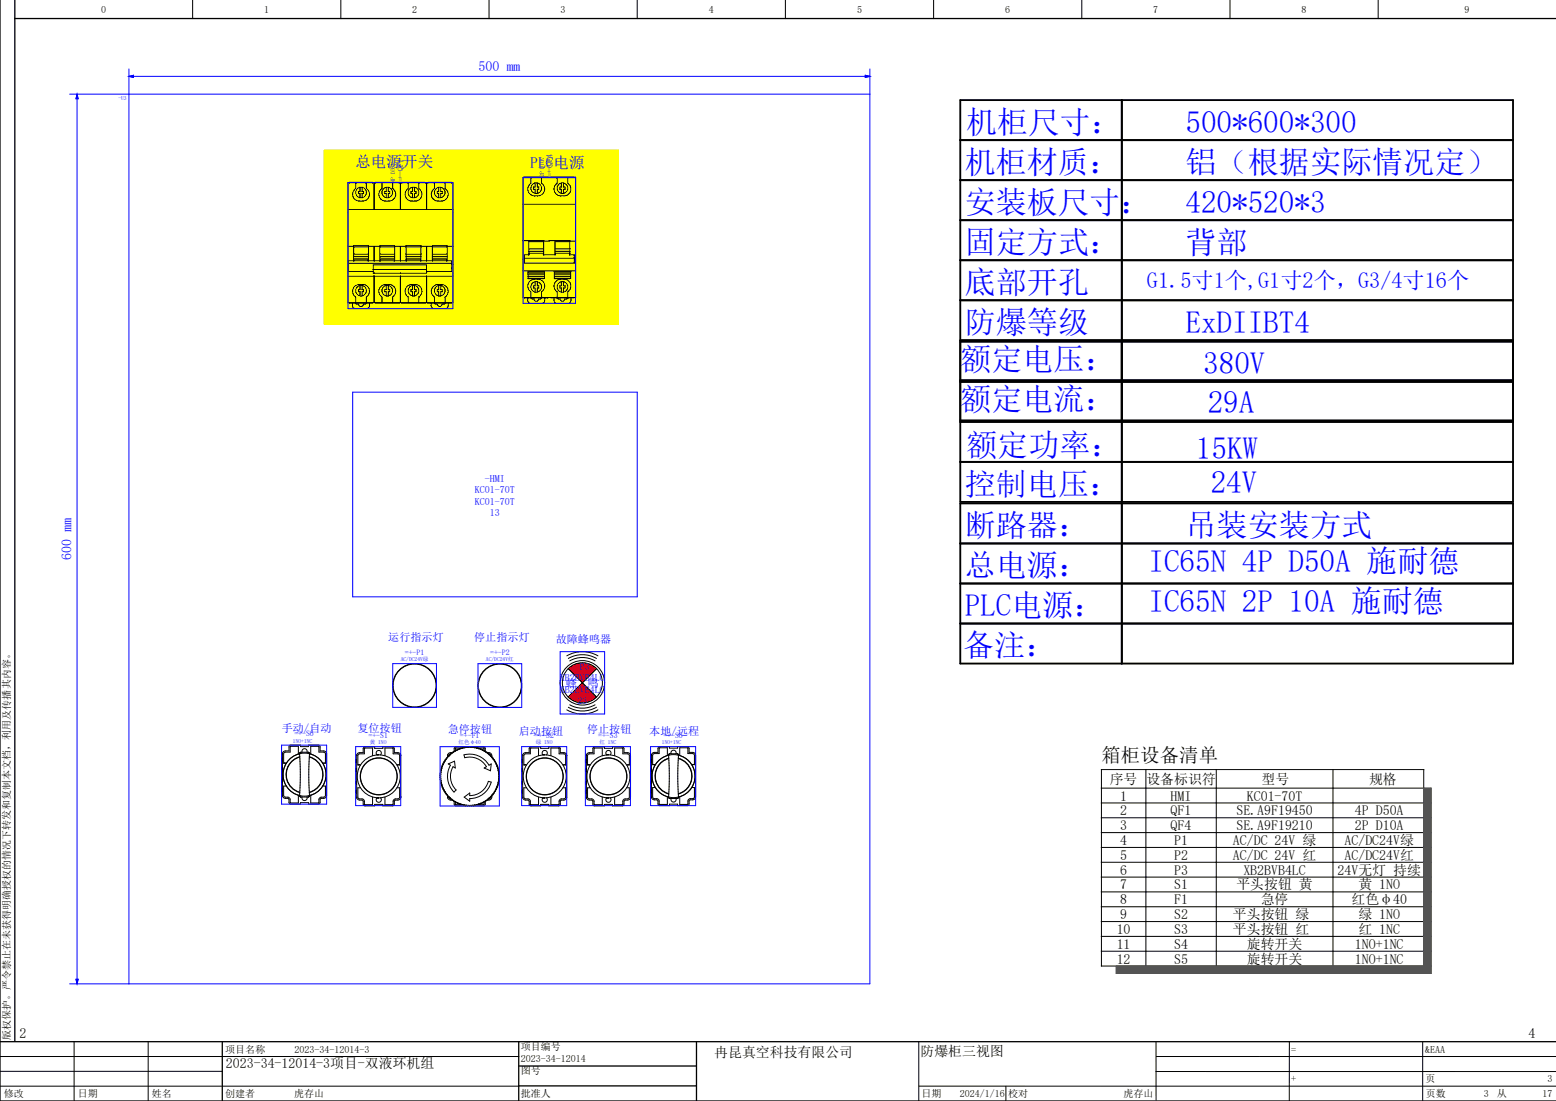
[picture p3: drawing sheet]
<svg xmlns="http://www.w3.org/2000/svg" width="420mm" height="297mm" viewBox="0 0 420 297" stroke-linecap="round" stroke-linejoin="round" font-family="sans-serif">
<g fill="none" stroke="#000" stroke-width=".27">
<path d="M52 0v5M92 0v5M132 0v5M172 0v5M212 0v5M252 0v5M292 0v5M332 0v5M372 0v5M93.9 49.3h28.3v32.3h-28.3zM93.9 56.5h28.3M94.3 49.3h6.3"/>
<path d="M96 49.3v1.6a1.84 1.84 0 0 0-.7 2 1.84 1.84 0 0 0 1.7 1.3 1.97 1.97 0 0 0 2.3-.5 1.97 1.97 0 0 0 .1-2.3l-.5-.5v-1.6M97.2 50.5v1.1h-.4v.6h.4v1.1M97.7 50.5v1.1h.4v.6h-.4v1.1M101 49.3v7.2M101.4 49.3h6.3M103.1 49.3v1.6a1.84 1.84 0 0 0-.8 2 1.84 1.84 0 0 0 1.8 1.3 1.97 1.97 0 0 0 2.2-.5 1.97 1.97 0 0 0 .2-2.3l-.5-.5v-1.6M104.3 50.5v1.1h-.4v.6h.4v1.1M104.8 50.5v1.1h.4v.6h-.4v1.1M108.1 49.3v7.2M108.5 49.3h6.3M110.2 49.3v1.6a1.84 1.84 0 0 0-.8 2 1.84 1.84 0 0 0 1.8 1.3 1.97 1.97 0 0 0 2.2-.5 1.97 1.97 0 0 0 .2-2.3l-.5-.5v-1.6M111.3 50.5v1.1h-.4v.6h.4v1.1"/>
<path d="M111.9 50.5v1.1h.4v.6h-.4v1.1M115.2 49.3v7.2M115.5 49.3h6.4M117.3 49.3v1.6a1.84 1.84 0 0 0-.8 2 1.84 1.84 0 0 0 1.8 1.3 1.97 1.97 0 0 0 2.2-.5 1.97 1.97 0 0 0 .2-2.3l-.6-.5v-1.6M118.4 50.5v1.1h-.4v.6h.4v1.1M119 50.5v1.1h.4v.6h-.4v1.1M141.2 47.9h14.2v32.3h-14.2zM141.2 55.1h14.2M141.6 47.9h6.3M143.3 47.9v1.6a1.84 1.84 0 0 0-.8 2 1.84 1.84 0 0 0 1.8 1.3 1.97 1.97 0 0 0 2.2-.5 1.97 1.97 0 0 0 .2-2.3l-.5-.5v-1.6M144.4 49.4v1.1h-.4v.6h.4v1.1M145 49.4v1.1h.4v.6h-.4v1.1"/>
<path d="M148.7 47.9h6.3M150.4 47.9v1.6a1.84 1.84 0 0 0-.8 2 1.84 1.84 0 0 0 1.8 1.3 1.97 1.97 0 0 0 2.2-.5 1.97 1.97 0 0 0 .2-2.3l-.5-.5v-1.6M151.5 49.4v1.1h-.4v.6h.4v1.1M152.1 49.4v1.1h.4v.6h-.4v1.1M93.9 74.5h28.3M93.9 71.3h.1M93.9 66.4h1.6M93.9 70.4h28v2.9h-6.8M93.9 71h28M93.9 73.3h6.8M95.5 70.4v-4.1h4v4.1M95.5 66.6h4"/>
<path d="M95.5 69.2h4M95.5 68.6h4M95.5 70.4v-.5h3.8v.5M97.2 77v1.1h-.4v.6h.4v1.1M97.7 77v1.1h.4v.6h-.4v1.1M99.5 66.4h3M100.7 71.5h14.4v2.2h-14.4zM100.7 72.7h14.4M101 66.4v4M101 73.7h.1M101 74.5v7.1M102.5 70.4v-4.1h4v4.1"/>
<path d="M102.5 66.6h4M102.5 69.2h4M102.5 68.6h4M102.6 70.4v-.5h3.8v.5M104.3 77v1.1h-.4v.6h.4v1.1M104.8 77v1.1h.4v.6h-.4v1.1M106.5 66.4h3.1M108.1 66.4v4M108.1 73.7h.1M108.1 74.5v7.1M109.6 70.4v-4.1h4v4.1M109.6 66.6h4"/>
<path d="M109.6 69.2h4M109.6 68.6h4M109.7 70.4v-.5h3.8v.5M111.3 77v1.1h-.4v.6h.4v1.1M111.9 77v1.1h.4v.6h-.4v1.1M113.6 66.4h3.1M115.2 66.4v4M115.2 74.5v7.1M116.7 70.4v-4.1h4v4.1M116.7 66.6h4M116.7 69.2h4M116.7 68.6h4"/>
<path d="M116.8 70.4v-.5h3.7v.5M118.4 77v1.1h-.4v.6h.4v1.1M119 77v1.1h.4v.6h-.4v1.1M120.7 66.4h1.5M121.9 71.3h.3M141.2 69.9h.3M141.2 65h1.5v3.8M141.2 64.9h5.5v3.9M141.2 73.1h14.2M141.5 69.6h13.5M142.5 75.1h4.4M142.5 73.3h4.4v1.9h-4.4z"/>
<path d="M142.5 73.9h4.4M142.5 74.6h4.4M142.5 73.4h4.4M142.7 65.2h4M142.7 67.1h4M142.7 67.8h4M142.8 68.3v.5h-1.3v2.2h13.5v-2.2h-1.3v-.5M144.4 76v1.1h-.4v.6h.4v1.1M145 76v1.1h.4v.6h-.4v1.1M146.7 68.3v.5h3.2v-.5M146.7 68.3h-4M146.7 65l7.1-.1v3.9"/>
<path d="M148.3 65h1.5v3.8M149.6 75.1h4.4M149.6 73.3h4.4v1.9h-4.4zM149.6 73.9h4.4M149.6 74.6h4.4M149.6 73.4h4.4M149.8 65.2h4M149.8 67.1h4M149.8 67.8h4M151.5 76v1.1h-.4v.6h.4v1.1M152.1 76v1.1h.4v.6h-.4v1.1M153.8 68.3h-4"/>
<path d="M153.8 65h1.6M155 69.9h.4M94.3 81.6h6.3M95.1 81.8v.6a.8 .8 0 0 0 .8 .8h3a.8 .8 0 0 0 .8-.8v-.6M96 81.8l.2 .2h.6a.64 .64 0 0 0 .6 .7 .64 .64 0 0 0 .7-.7h.6l.2-.2M96 81.6v-1.5a1.84 1.84 0 0 1-.7-2.1 1.84 1.84 0 0 1 1.7-1.3 1.97 1.97 0 0 1 2.3 .7 1.97 1.97 0 0 1 0 2.4l-.4 .3v1.5M101.4 81.6h6.3M103.1 81.6v-1.5a1.84 1.84 0 0 1-.8-2.1 1.84 1.84 0 0 1 1.8-1.3 1.97 1.97 0 0 1 2.3 .7 1.97 1.97 0 0 1 0 2.4l-.4 .3v1.5M108.5 81.6h6.3M110.2 81.6v-1.5a1.84 1.84 0 0 1-.8-2.1 1.84 1.84 0 0 1 1.8-1.3 1.97 1.97 0 0 1 2.3 .7 1.97 1.97 0 0 1-.1 2.4l-.3 .3v1.5M115.5 81.6h6.4M116.4 81.8v.6a.8 .8 0 0 0 .8 .8h3a.8 .8 0 0 0 .8-.8v-.6"/>
<path d="M117.2 81.8l.2 .2h.6a.64 .64 0 0 0 .7 .7 .64 .64 0 0 0 .6-.7h.6l.3-.2M117.3 81.6v-1.5a1.84 1.84 0 0 1-.8-2.1 1.84 1.84 0 0 1 1.8-1.3 1.97 1.97 0 0 1 2.2 .7 1.97 1.97 0 0 1 0 2.4l-.4 .3v1.5M141.6 80.2h6.3M142.4 80.4v.6a.8 .8 0 0 0 .8 .8h3a.8 .8 0 0 0 .8-.8v-.6M143.3 80.4l.2 .2h.6a.64 .64 0 0 0 .6 .7 .64 .64 0 0 0 .7-.7h.6l.2-.2M143.3 80.2v-1.5a1.84 1.84 0 0 1-.8-2.1 1.84 1.84 0 0 1 1.8-1.3 1.97 1.97 0 0 1 2.3 .7 1.97 1.97 0 0 1 0 2.4l-.4 .3v1.5M148.7 80.2h6.3M149.5 80.4v.6a.8 .8 0 0 0 .8 .8h3a.8 .8 0 0 0 .8-.8v-.6M150.3 80.4l.3 .2h.6a.64 .64 0 0 0 .6 .7 .64 .64 0 0 0 .7-.7h.6l.2-.2M150.4 80.2v-1.5a1.84 1.84 0 0 1-.8-2.1 1.84 1.84 0 0 1 1.8-1.3 1.97 1.97 0 0 1 2.3 .7 1.97 1.97 0 0 1-.1 2.4l-.3 .3v1.5M153 176.9a8.4 8.4 0 0 1 8.4 0M153.4 177.6a7.6 7.6 0 0 1 7.6 0"/>
<path d="M153.8 178.3a6.8 6.8 0 0 1 6.8 0M153 191.5a8.4 8.4 0 0 0 8.4 0M153.4 180.4l7.6 7.6M153.4 190.8a7.6 7.6 0 0 0 7.6 0M153.8 190.1a6.8 6.8 0 0 0 6.8 0M161 180.4l-7.6 7.6M76.2 207h-.2v.6h.2M76.2 204.5h-.2v.6h.2M76.2 210.4h-.2v.6h.2M76.2 212.8h-.2v.6h.2M76.2 204.4v.8M76.2 206.9v.8"/>
<path d="M76.2 210.3v.8M76.2 212.7v.8M76.2 203.1v.2M76.2 214.6v.2M76.2 214.8h.1M76.2 203.1h.1M76.5 202.8l.5-.2h1l.1-1.4 .4-.2h2.6v.4h2.2v-.4h2.6l.4 .2 .1 1.4h1a.8 .8 0 0 1 .8 .8v11.2a.8 .8 0 0 1-.8 .8l-1 .1-.1 1.2-.4 .2h-2.6v-.4h-2.2v.4h-2.6l-.4-.2-.1-1.2-.3-.1a1.11 1.11 0 0 1-1.4-.5l-.1-11.5zM76.6 205.9h.7M76.6 205.9h.6M76.9 205.8v.1M77.3 212h-.7v2.6l.2 .4 1.3 .2 .3 1.4h2.1v-2.1M77.7 206.7h.1"/>
<path d="M79.9 204.5l.1 .1M80.5 203.4v-2.1l-2.1 .1-.1 1.5h-1.3l-.4 .2v2.8M80.9 203.3a5.8 5.8 0 0 0-4.5 5.7 5.8 5.8 0 0 0 4.5 5.6M80.9 214.6h.1M80.9 214.6l.1 .3M80.9 203.3l.2 5.7-.2 5.6M80.9 203.3h.1M80.9 203.2v.1M80.9 203.1v.1M80.9 204.1a5 5 0 0 0-3.7 4.9 5 5 0 0 0 3.7 4.8M80.9 204.2a4.9 4.9 0 0 0-3.6 4.8 4.9 4.9 0 0 0 3.6 4.7M80.9 203.1h.1"/>
<path d="M81 203l-.1 .1M81 214.9l.1 .1M81.1 203h-.1M81.1 215h.1M81.2 202.9l-.1 .1M81.2 215h.1M81.2 202.9h2l.3 .2M81.2 202.9h.1M81.6 215a.7 .7 0 0 0 .6 1 .7 .7 0 0 0 .7-1M81.6 202.9a.7 .7 0 0 1 .6-.9 .7 .7 0 0 1 .7 .9M83.2 215h-2M83.3 215h-.1"/>
<path d="M83.5 203.3h.1M83.5 203.1h.1M83.5 204.2a4.9 4.9 0 0 1 3.6 4.8 4.9 4.9 0 0 1-3.6 4.7M83.5 204.1a5 5 0 0 1 3.7 4.9 5 5 0 0 1-3.7 4.8M83.5 203.1v.1M83.5 214.6h.1M83.5 214.7l-.2 .3M83.5 203.2v.1M83.5 214.7h.1M83.5 203.3a5.8 5.8 0 0 1 4.5 5.7 5.8 5.8 0 0 1-4.5 5.6M83.5 203.3l-.2 5.7 .2 5.6M83.5 214.6v.1"/>
<path d="M83.9 203.4v-2.1l2.1 .1 .1 1.5h1.5l.2 .5v2.5h-.7M87.1 212h.7v2.6l-.2 .4-1.3 .2-.3 1.4h-2.1v-2.1M87.2 205.9h.6M96.2 205h-.2v.6h.2M96.2 207.4h-.2v.6h.2M96.2 210.8h-.2v.6h.2M96.2 213.2h-.2v.6h.2M96.3 204.9v.8M96.3 207.3v.8M96.3 210.7v.8M96.3 213.1v.8M96.3 215.2h.1"/>
<path d="M96.3 203.6h.1M96.3 203.6v.1M96.3 215.1v.1M96.5 203.3l.6-.3h.9l.1-1.3 .4-.2h2.6v.4h2.2v-.4h2.7l.4 .2v1.3h1a.8 .8 0 0 1 .8 .8v11.2a.8 .8 0 0 1-.8 .8l-.9 .2-.1 1.2-.4 .2h-2.7v-.4h-2.2v.4h-2.6l-.4-.2-.1-1.2-.3-.2a1.11 1.11 0 0 1-1.4-.5v-11.5zM96.6 206.3h.6M96.9 206.3h.1M97.3 212.5h-.7v2.5l.2 .4 1.4 .3 .2 1.3 2.2 .1v-2.1M100.6 203.9v-2.1h-2.2v1.5l-1.6 .1-.2 .4v2.5h.7M101.7 203.6h.5M101.8 203.6a.65 .65 0 0 1-.3-.8 .65 .65 0 0 1 .8-.4 .7 .7 0 0 1 .6 .5 .7 .7 0 0 1-.2 .7M102.2 215.2l-.5 .1M102.7 215.2a.7 .7 0 0 1 0 1 .7 .7 0 0 1-1 0 .7 .7 0 0 1 .1-1"/>
<path d="M103.9 203.9v-2.1h2.2v1.5l1.5 .1 .3 .4v2.5h-.8M107.1 212.5h.8v2.5l-.3 .4-1.3 .3-.2 1.3-2.2 .1v-2.1M107.3 206.3h.5M118.9 209.4l.1 .6M118.9 209.4l-.1 .3 .2 .3M119 210v.5M119 208.9l-.1 .5M119 208.9l-.2 .2 .1 .3M119 210l-.2 .3 .2 .2M119 210.5l.1 .6M119 208.3v.6M119 210.5l-.1 .3 .2 .3"/>
<path d="M119 208.3l-.2 .3 .2 .3M119.1 211.1l.2 .5M119.1 207.8l-.1 .5M119.1 211.1l-.1 .3 .3 .2M119.1 207.8l-.2 .2 .1 .3M119.3 211.6l.1 .5M119.3 207.3l-.2 .5M119.3 211.6l-.1 .3 .2 .2M119.3 207.3l-.3 .2 .1 .3M119.4 212.1l.2 .5M119.4 206.7l-.1 .6M119.4 212.1v.3l.2 .2"/>
<path d="M119.4 206.7l-.2 .3 .1 .3M119.6 212.6l.3 .5M119.6 206.2l-.2 .5M119.6 212.6v.3l.3 .2M119.6 206.2l-.2 .2v.3M119.9 213.1l.2 .5M119.9 205.7l-.3 .5M119.9 213.1v.3l.2 .2M119.9 205.7l-.3 .2v.3M120.1 213.6l.3 .4M120.1 205.3l-.2 .4M120.1 213.6l.1 .3 .2 .1"/>
<path d="M120.1 205.3l-.2 .1v.3M120.4 214l.4 .5M120.4 204.8l-.3 .5M120.4 214l.1 .3 .3 .2M120.4 204.8l-.2 .2-.1 .3M120.8 214.5l.3 .4M120.8 204.4l-.4 .4M120.8 214.5v.3l.3 .1M120.8 204.4l-.3 .1-.1 .3M120.8 214.8v.2a.88 .88 0 0 0 1.2 .8M120.8 215.2h.1M120.8 203.6h.1"/>
<path d="M120.8 203.6v.1M120.8 215.1v.1M121 206.1l1.7-.8 .2 1.9-.6-.4a5.2 5.2 0 0 0 .8 6.3l-.6 .6a6 6 0 0 1-.9-7.3zM121.1 215.1l.4 .2M121.1 203.8v.2M121.1 204h.1M121.1 214.9h.1M121.1 214.9l.4 .4M121.1 204l-.3 .4M121.1 204l-.3 .1v.3M121.1 214.9v.2M121.2 215.1l.4 .4"/>
<path d="M121.5 215.3l.5 .3M121.5 203.6l-.4 .4M121.5 215.3l.1 .3h.4M121.5 203.6l-.4 .2M121.6 203.3l-.4 .4M122 215.6l.4 .3M122 203.2l-.5 .4M122 203.2l-.4 .1-.1 .3M122 215.6v.2M122 215.8l.4 .1M122 203a.91 .91 0 0 0-1.2 1.1M122 203v.2"/>
<path d="M122.4 215.9l.5 .3M122.4 202.9l-.4 .3M122.4 215.9l.2 .3h.3M122.4 202.9l-.4 .1M122.6 216.2v.7l.2 .4 2.9 .1M122.9 216.2l.5 .3M122.9 202.6l-.5 .3M122.9 216.2l.1 .3h.4M122.9 202.6h-.3l-.2 .3M122.9 216.4l.1 .6 1.5 .1M123.4 216.5l.5 .2M123.4 202.4l-.5 .2"/>
<path d="M123.4 216.5l.1 .2h.4M123.4 202.4h-.4l-.1 .2M123.9 216.7l.5 .2M123.9 202.2l-.5 .2M123.9 216.7l.2 .2h.3M123.9 202.2l-.4-.1-.1 .3M124.4 216.9l.5 .1M124.4 202l-.5 .2M124.4 216.9l.2 .2 .3-.1M124.4 202l-.3-.1-.2 .3M124.5 201.8h-1.5l-.1 .7M124.8 217.1h.1"/>
<path d="M124.8 201.8h.1M124.9 217l.5 .1M124.9 201.8l-.5 .2M124.9 217l.2 .2 .3-.1M124.9 201.8l-.3-.1-.2 .3M125.2 203.6a6 6 0 0 1 6.8 2.8l.6-.3-.2 1.8-1.7-.7 .6-.4a5.2 5.2 0 0 0-5.9-2.4zM125.3 215l1.5-1.1v.7a5.2 5.2 0 0 0 5-3.8l.8 .2a6 6 0 0 1-5.8 4.4v.7zM125.4 217.1l.6 .1M125.4 201.7l-.5 .1M125.4 217.1l.3 .2 .3-.1M125.4 201.7l-.3-.1-.2 .2M125.7 201.5h-2.9l-.2 .4v.7"/>
<path d="M125.7 201.5h.1M125.7 217.3v.1M126 217.2l.5 .1M126 201.6l-.6 .1M126 217.2l.2 .2 .3-.1M126 201.6l-.3-.1-.3 .2M126.5 217.3h.6M126.5 201.6h.6M126.5 201.6h-.5M126.5 217.3l.3 .1 .3-.1M126.5 201.6l.3-.2 .3 .2M126.5 201.6l-.3-.2-.2 .2"/>
<path d="M127.1 201.6h.5M127.1 201.6l.2-.2 .3 .2M127.6 217.2l-.5 .1M127.6 201.6l.6 .1M127.6 217.2l-.3 .2-.2-.1M127.6 201.6l.3-.1 .3 .2M127.9 201.5h2.9l.2 .4v.7M127.9 201.5h.1M127.9 217.3v.1M128.2 217.1l-.6 .1M128.2 201.7l.5 .1M128.2 217.1l-.3 .2-.3-.1"/>
<path d="M128.2 201.7l.3-.1 .2 .2M128.7 217.1h.1M128.7 201.8h.1M128.7 217l-.5 .1M128.7 201.8l.5 .2M128.7 217l-.2 .2-.3-.1M128.7 217l.4 .1M129.1 201.8h-.4M129.1 201.8l.1 .2M129.1 201.8h1.5l.1 .7M129.2 216.9l-.5 .1M129.2 202l.5 .2"/>
<path d="M129.2 202l.3-.1 .2 .3M129.2 216.9l-.1 .2M129.7 216.7l-.5 .2M129.7 202.2l.5 .2M129.7 216.7l-.2 .2h-.3M129.7 202.2l.3-.1 .2 .3M130.2 216.5l-.5 .2M130.2 202.4l.5 .2M130.2 216.5l-.2 .2h-.3M130.2 202.4h.3l.2 .2M130.7 216.4l-.1 .6-1.5 .1M130.7 216.2l-.5 .3"/>
<path d="M130.7 202.6l.5 .3M130.7 216.2l-.2 .3h-.3M130.7 202.6h.3l.2 .3M131 216.2v.7l-.2 .4-2.9 .1M131.2 215.9l-.5 .3M131.2 202.9l.4 .3M131.2 215.9l-.2 .3h-.3M131.2 202.9l.4 .1M131.6 215.8l-.4 .1M131.6 203a.91 .91 0 0 1 1.2 1.1M131.6 203v.2M131.6 215.6l-.4 .3"/>
<path d="M131.6 203.2l.4 .4M131.6 203.2l.3 .1 .1 .3M131.6 215.6v.2M132 203.3l.4 .4M132 215.3l-.4 .3M132 203.6l.4 .4M132 215.3l-.1 .3h-.3M132 203.6l.3 .1 .1 .3M132.4 215.1l-.4 .4M132.4 214.9l-.4 .4M132.4 204l.4 .4M132.4 214.9l-.1 .3-.3 .1"/>
<path d="M132.4 204l.3 .1 .1 .3M132.4 203.9v.1M132.4 214.9v.1M132.8 214.8v.2a.88 .88 0 0 1-1.2 .8M132.8 214.5l-.4 .4M132.8 204.4l.3 .4M132.8 214.5l-.1 .3-.3 .1M132.8 204.4l.3 .1v.3M133.1 214l-.3 .5M133.1 204.8l.3 .5M133.1 214v.3l-.3 .2M133.1 204.8l.3 .2v.3"/>
<path d="M133.4 213.6l-.3 .4M133.4 205.3l.3 .4M133.4 213.6v.3l-.3 .1M133.4 205.3l.3 .1v.3M133.7 213.1l-.3 .5M133.7 205.7l.3 .5M133.7 213.1v.3l-.3 .2M133.7 205.7l.3 .2v.3M134 212.6l-.3 .5M134 206.2l.2 .5M134 212.6v.3l-.3 .2M134 206.2l.2 .2v.3"/>
<path d="M134.2 212.1l-.2 .5M134.2 206.7l.1 .6M134.2 212.1v.3l-.2 .2M134.2 206.7l.2 .3-.1 .3M134.3 211.6l-.1 .5M134.3 207.3l.2 .5M134.3 211.6l.1 .3-.2 .2M134.3 207.3l.3 .2-.1 .3M134.5 211.1l-.2 .5M134.5 207.8l.1 .5M134.5 211.1l.1 .3-.3 .2M134.5 207.8l.2 .2-.1 .3"/>
<path d="M134.6 210.5l-.1 .6M134.6 208.3v.6M134.6 210.5l.1 .3-.2 .3M134.6 208.3l.1 .3-.1 .3M134.6 210v.5M134.6 208.9v.5M134.6 208.9l.2 .2-.2 .3M134.6 210l.1 .3-.1 .2M134.6 209.4l.2 .3-.2 .3M134.6 209.4v.6M141 205h-.2v.6h.2M141 210.8h-.2v.6h.2"/>
<path d="M141 213.2h-.2v.6h.2M141 207.4h-.2v.6h.2M141.1 204.9v.8M141.1 210.7v.8M141.1 213.1v.8M141.1 207.3v.8M141.1 215.2h.1M141.1 203.6h.1M141.1 203.6v.1M141.1 215.1v.1M141.3 203.3l.6-.3h.9l.1-1.3 .4-.2h2.6v.4h2.2v-.4h2.7l.4 .2v1.3h1a.8 .8 0 0 1 .8 .8v11.2a.8 .8 0 0 1-.8 .8l-.9 .2-.1 1.2-.4 .2h-2.7v-.4h-2.2v.4h-2.6l-.4-.2-.1-1.2-.3-.2a1.11 1.11 0 0 1-1.4-.5v-11.5zM141.4 206.3h.6"/>
<path d="M141.7 206.3h.1M142.1 212.5h-.7v2.5l.2 .4 1.4 .3 .2 1.3 2.2 .1v-2.1M145.4 203.9v-2.1h-2.2v1.5l-1.6 .1-.2 .4v2.5h.7M146.5 203.6h.5M146.6 203.6a.65 .65 0 0 1-.2-.8 .65 .65 0 0 1 .7-.4 .7 .7 0 0 1 .6 .5 .7 .7 0 0 1-.2 .7M147 215.2l-.5 .1M147.5 215.2a.7 .7 0 0 1 0 1 .7 .7 0 0 1-1 0 .7 .7 0 0 1 .1-1M148.7 203.9v-2.1h2.2v1.5h1.3l.4 .3 .1 2.7M151.9 212.5h.8v2.5l-.3 .4-1.3 .3-.2 1.3-2.2 .1v-2.1M151.9 206.3h.8M152.1 206.3h.5M158.2 205h-.2v.6h.2"/>
<path d="M158.2 210.8h-.2v.6h.2M158.2 213.2h-.2v.6h.2M158.2 207.4h-.2v.6h.2M158.3 204.9v.8M158.3 210.7v.8M158.3 213.1v.8M158.3 207.3v.8M158.3 215.2h.1M158.3 203.6h.1M158.3 203.6v.1M158.3 215.1v.1M158.5 203.3l.6-.3h.9l.1-1.3 .4-.2h2.6v.4h2.2v-.4h2.7l.4 .2v1.3h1a.8 .8 0 0 1 .8 .8v11.2a.8 .8 0 0 1-.8 .8l-.9 .2-.1 1.2-.4 .2h-2.7v-.4h-2.2v.4h-2.6l-.4-.2-.1-1.2-.3-.2a1.11 1.11 0 0 1-1.4-.5v-11.5z"/>
<path d="M158.6 206.3h.6M158.9 206.3h.1M159.3 212.5h-.7v2.5l.2 .4 1.4 .3 .2 1.3 2.2 .1v-2.1M162.6 203.9v-2.1h-2.2v1.5l-1.6 .1-.2 .4v2.5h.7M163.7 203.6h.5M163.8 203.6a.65 .65 0 0 1-.2-.8 .65 .65 0 0 1 .7-.4 .7 .7 0 0 1 .6 .5 .7 .7 0 0 1-.2 .7M164.2 215.2l-.5 .1M164.7 215.2a.7 .7 0 0 1 0 1 .7 .7 0 0 1-1 0 .7 .7 0 0 1 .1-1M165.9 203.9v-2.1h2.2v1.5h1.3l.4 .3 .1 2.7M169.1 212.5h.8v2.5l-.3 .4-1.3 .3-.2 1.3-2.2 .1v-2.1M169.1 206.3h.8M169.3 206.3h.5"/>
<path d="M175.8 204.9h-.2v.6h.2M175.8 210.8h-.2v.6h.2M175.8 213.2h-.2v.6h.2M175.8 207.4h-.2v.6h.2M175.8 204.8v.8M175.8 207.3v.8M175.8 210.7v.8M175.8 213.1v.8M175.8 203.5v.2M175.8 215v.2M175.8 215.2h.1M175.8 203.5h.1"/>
<path d="M176.2 206.3h.7M176.2 206.3h.6M176.5 206.2v.1M176.9 212.4h-.7v2.6l.2 .4 1.3 .2 .3 1.4h2.1v-2.1M177.3 207.1h.1M179.5 204.9l.1 .1M180.1 203.8v-2.1l-2.1 .1-.1 1.5h-1.3l-.4 .2v2.8M180.5 203.7a5.8 5.8 0 0 0-4.5 5.7 5.8 5.8 0 0 0 4.5 5.6M180.5 215h.1M180.5 215l.1 .3M180.5 203.7l.2 5.7-.2 5.6M180.5 203.7h.1"/>
<path d="M180.5 203.6v.1M180.5 203.5v.1M180.5 204.5a5 5 0 0 0-3.7 4.9 5 5 0 0 0 3.7 4.8M180.5 204.6a4.9 4.9 0 0 0-3.6 4.8 4.9 4.9 0 0 0 3.6 4.7M180.5 203.5h.1M180.6 203.4l-.1 .1M180.6 215.3l.1 .1M180.7 203.4h-.1M180.7 215.4h.1M180.8 203.3l-.1 .1M180.8 215.4h.1M180.8 203.3h2"/>
<path d="M180.8 203.3h.1M181.2 215.4a.7 .7 0 0 0 .6 1 .7 .7 0 0 0 .7-1M181.2 203.3a.7 .7 0 0 1 .6-.9 .7 .7 0 0 1 .7 .9M182.8 203.3h.1M182.9 215.4h-2.1M182.9 203.3l.2 .3M182.9 215.4h.1M183.1 203.7h.1M183.1 204.6a4.9 4.9 0 0 1 3.6 4.8 4.9 4.9 0 0 1-3.6 4.7M183.1 204.5a5 5 0 0 1 3.7 4.9 5 5 0 0 1-3.7 4.8M183.1 215h.1M183.1 215.1l-.2 .3"/>
<path d="M183.1 203.6v.1M183.1 215.1h.1M183.1 203.7a5.8 5.8 0 0 1 4.5 5.7 5.8 5.8 0 0 1-4.5 5.6M183.1 203.7l-.2 5.7 .2 5.6M183.1 215v.1M183.5 203.8v-2.1l2.1 .1 .1 1.5h1.5l.2 .5v2.5h-.7M186.7 212.4h.7v2.6l-.2 .4-1.3 .2-.3 1.4h-2.1v-2.1M186.8 206.3h.6M187.8 203.8v11.2M187.8 203.8a.8 .8 0 0 0-.8-.8h-1l-.1-1.4-.4-.2h-2.6v.4h-2.2v-.4h-2.6l-.4 .2-.1 1.4h-1a.8 .8 0 0 0-.8 .8v11.2a.8 .8 0 0 0 .8 .8l1 .1 .1 1.2 .4 .2h2.6v-.4h2.2v.4h2.6l.4-.2 .1-1.2 .3-.1a1.11 1.11 0 0 0 1.4-.5l.1-.3M297.3 207.6h87v53h-87zM297.3 212.6h87"/>
<path d="M297.3 216.6h87M309.3 207.6v53M328.3 207.6v53M359.8 207.6v53M297.3 220.6h87M297.3 224.6h87M297.3 228.6h87M297.3 232.6h87M297.3 236.6h87M297.3 240.6h87M297.3 244.6h87M297.3 248.6h87"/>
<path d="M297.3 252.6h87M297.3 256.6h87M0 293h140M0 285h140M0 289h60M20 281v16M40 281v16M248 281.1v15.9M248.1 293h171.9M271.5 293v4M312 281.2l.1 15.5M312 289l107.9 .1"/>
<path d="M348 281v15.9M384 281.2v15.6M420 285h-108"/>
<circle cx="97.5" cy="51.9" r="1.44"/>
<circle cx="104.5" cy="51.9" r="1.44"/>
<circle cx="111.6" cy="51.9" r="1.44"/>
<circle cx="118.7" cy="51.9" r="1.44"/>
<circle cx="144.7" cy="50.8" r="1.44"/>
<circle cx="151.8" cy="50.8" r="1.44"/>
<circle cx="97.5" cy="78.4" r="1.44"/>
<circle cx="104.5" cy="78.4" r="1.44"/>
<circle cx="111.6" cy="78.4" r="1.44"/>
<circle cx="118.7" cy="78.4" r="1.44"/>
<circle cx="144.7" cy="77.4" r="1.44"/>
<circle cx="151.8" cy="77.4" r="1.44"/>
<circle cx="111.9" cy="184.9" r="5.9"/>
<circle cx="111.9" cy="184.9" r="5.8"/>
<circle cx="134.9" cy="184.9" r="5.8"/>
<circle cx="134.9" cy="184.9" r="5.9"/>
<circle cx="157.2" cy="184.2" r="6"/>
<circle cx="157.2" cy="184.2" r="5.4"/>
<circle cx="82.2" cy="209" r="5.8"/>
<circle cx="102.2" cy="209.4" r="5"/>
<circle cx="102.2" cy="209.4" r="4.9"/>
<circle cx="102.2" cy="209.4" r="5.8"/>
<circle cx="147" cy="209.4" r="5"/>
<circle cx="147" cy="209.4" r="4.9"/>
<circle cx="147" cy="209.4" r="5.8"/>
<circle cx="164.2" cy="209.4" r="5"/>
<circle cx="164.2" cy="209.4" r="4.9"/>
<circle cx="164.2" cy="209.4" r="5.8"/>
<circle cx="181.8" cy="209.4" r="5.8"/>
</g>
<path d="M4 0v281M0 0v297h420M4 5h416M0 281h420M60 281v16M140 287.6h48M140 281v15.8M140.1 292.9h47.9M188 281v16" fill="none" stroke="#000" stroke-width=".35"/>
<g fill="#545454" stroke="#545454" stroke-width=".27">
<path d="M384.3 212.6h2v4h-2z"/>
<path d="M384.3 216.6h2v4h-2z"/>
<path d="M384.3 220.6h2v4h-2z"/>
<path d="M384.3 224.6h2v4h-2z"/>
<path d="M384.3 228.6h2v4h-2z"/>
<path d="M384.3 232.6h2v4h-2z"/>
<path d="M384.3 236.6h2v4h-2z"/>
<path d="M384.3 240.6h2v4h-2z"/>
<path d="M384.3 244.6h2v4h-2z"/>
<path d="M384.3 248.6h2v4h-2z"/>
<path d="M384.3 252.6h2v4h-2z"/>
<path d="M384.3 256.6h2v4h-2z"/>
<path d="M301.3 260.6h85v2h-85z"/>
</g>
<path d="M384.3 216.6h2M384.3 220.6h2M384.3 224.6h2M384.3 228.6h2M384.3 232.6h2M384.3 236.6h2M384.3 240.6h2M384.3 244.6h2M384.3 248.6h2M384.3 252.6h2M384.3 256.6h2M384.3 260.6v-48h2v50h-85v-2h85" fill="none" stroke="#545454" stroke-width=".27"/>
<path d="M87.6 40.6h79.2v46.8h-79.2z" fill="#ff0" stroke="#ff0" stroke-width=".27"/>
<path d="M87.6 40.6h79.2v46.8h-79.2z" fill="none" stroke="#ff0" stroke-width=".5"/>
<g fill="none" stroke="#000" stroke-width=".5">
<path d="M259.2 37.8h149.2M259.2 27h149.2v108.4h-149.2zM302.8 27v108.4M259.2 48.6h149.2M259.2 59.4h149.2M259.2 70.2h149.2M259.2 81h149.2M259.2 91.8h149.2M259.2 92.2h149.2M259.2 113.8h149.2M259.2 103h149.2M259.2 113.4h149.2"/>
<path d="M259.2 102.6h149.2M259.2 135.8h149.2v43.2h-149.2zM259.2 124.6h149.2M302.8 135.8v43.2M259.2 146.6h149.2M259.2 157.4h149.2M259.2 168.2h149.2"/>
</g>
<g fill="#00f" stroke="#00f" stroke-width=".27">
<path d="M34.8 20.6l1.2-.3v.6z"/>
<path d="M233.6 20.3l1.2 .3-1.2 .3z"/>
<path d="M20.8 25.4l.3 1.2h-.6z"/>
<path d="M20.5 264.2h.6l-.3 1.2z"/>
</g>
<g fill="none" stroke="#00f" stroke-width=".27">
<path d="M34.8 18.6v246.8M234.8 18.6v246.8h-216M18.8 25.4h216M20.8 25.4l.3 1.2h-.6zM20.8 26.4v238M34.8 20.6l1.2-.3v.6zM35.8 20.6h198M233.6 20.3l1.2 .3-1.2 .3zM93.9 49.2h28.3v34.1h-28.3zM141.2 47.8h14.2v34h-14.2zM95.2 105.8h76.8v55.2h-76.8zM106 179h11.8v11.8h-11.8z"/>
<path d="M129 179h11.8v11.8h-11.8zM151.2 175.8h12v16.8h-12zM76 201h12.2v15.9h-12.2zM96 201.4h12.2v15.9h-12.2zM118.8 201.4h16v16h-16zM140.8 201.4h12.2v15.9h-12.2zM158 201.4h12.2v15.9h-12.2zM175.6 201.4h12.2v15.9h-12.2zM20.5 264.2h.6l-.3 1.2z"/>
</g>
<g fill="#f00" stroke="#f00" stroke-width=".27">
<path d="M153.4 180.4a5.4 5.4 0 0 1 7.6 0l-3.8 3.8z"/>
<path d="M153.4 188l3.8-3.8 3.8 3.8a5.4 5.4 0 0 1-7.6 0z"/>
</g>
<g font-size="8.4" fill="#00f">
<text x="260.8" y="35.8">机柜尺寸：</text>
<text x="320" y="35.8">500*600*300</text>
<text x="260.4" y="46.6">机柜材质：</text>
<text x="320" y="46.6">铝（根据实际情况定）</text>
<text x="260.4" y="57.4">安装板尺寸：</text>
<text x="320" y="57.4">420*520*3</text>
<text x="260.4" y="68.2">固定方式：</text>
<text x="320" y="68.2">背部</text>
<text x="260.4" y="79">底部开孔</text>
<text x="260.4" y="89.8">防爆等级</text>
<text x="320" y="89.8">ExDIIBT4</text>
<text x="259.2" y="99.8">额定电压：</text>
<text x="324.8" y="101">380V</text>
<text x="259.2" y="110.6">额定电流：</text>
<text x="326" y="111.4">29A</text>
<text x="260.8" y="123">额定功率：</text>
<text x="322.8" y="123.8">15KW</text>
<text x="260.4" y="133.4">控制电压：</text>
<text x="326.8" y="133">24V</text>
<text x="260.4" y="144.6">断路器：</text>
<text x="320" y="144.6">吊装安装方式</text>
<text x="260.4" y="155.4">总电源：</text>
<text x="310" y="154.2">IC65N 4P D50A 施耐德</text>
<text x="260.4" y="166.2">PLC电源：</text>
<text x="310" y="165">IC65N 2P 10A 施耐德</text>
<text x="260" y="177">备注：</text>
</g>
<text font-size="6" fill="#00f" x="309.6" y="77.8">G1.5寸1个,G1寸2个，G3/4寸16个</text>
<text font-size="5.3" x="297.3" y="205.6">箱柜设备清单</text>
<g font-size="4.2" fill="#00f">
<text x="95.9" y="45.1">总电源开关</text>
<text x="143.1" y="45.3">PLC电源</text>
</g>
<g font-size="3.7" fill="#00f">
<text x="129.2" y="19.1">500 mm</text>
<text x="19.3" y="151" transform="rotate(-90 19.3 151)">600 mm</text>
</g>
<g font-size="3.7">
<text x="299.5" y="211.4">序号</text>
<text x="302.4" y="215.9">1</text>
<text x="309.4" y="211.4">设备标识符</text>
<text x="316" y="215.9">HMI</text>
<text x="336.5" y="215.9">KC01-70T</text>
<text x="340.6" y="211.4">型号</text>
<text x="369.5" y="211.4">规格</text>
<text x="302.4" y="219.9">2</text>
<text x="316" y="219.9">QF1</text>
<text x="333.7" y="219.9">SE.A9F19450</text>
<text x="365.7" y="219.9">4P D50A</text>
<text x="302.4" y="223.9">3</text>
<text x="302.4" y="227.9">4</text>
<text x="316" y="223.9">QF4</text>
<text x="316.9" y="227.9">P1</text>
<text x="332.8" y="227.9">AC/DC 24V 绿</text>
<text x="333.7" y="223.9">SE.A9F19210</text>
<text x="362.9" y="227.9">AC/DC24V绿</text>
<text x="365.7" y="223.9">2P D10A</text>
<text x="302.4" y="231.9">5</text>
<text x="316.9" y="231.9">P2</text>
<text x="332.8" y="231.9">AC/DC 24V 红</text>
<text x="362.9" y="231.9">AC/DC24V红</text>
<text x="302.4" y="235.9">6</text>
<text x="302.4" y="239.9">7</text>
<text x="316.9" y="235.9">P3</text>
<text x="316.9" y="239.9">S1</text>
<text x="333.7" y="239.9">平头按钮 黄</text>
<text x="335.6" y="235.9">XB2BVB4LC</text>
<text x="361.1" y="235.9">24V无灯 持续</text>
<text x="366.7" y="239.9">黄 1NO</text>
<text x="302.4" y="243.9">8</text>
<text x="316.9" y="243.9">F1</text>
<text x="340.3" y="243.9">急停</text>
<text x="364.8" y="243.9">红色φ40</text>
<text x="301.4" y="251.9">10</text>
<text x="302.4" y="247.9">9</text>
<text x="316.9" y="247.9">S2</text>
<text x="316.9" y="251.9">S3</text>
<text x="332.8" y="247.9">平头按钮 绿</text>
<text x="332.8" y="251.9">平头按钮 红</text>
<text x="366.7" y="247.9">绿 1NO</text>
<text x="366.7" y="251.9">红 1NC</text>
<text x="301.4" y="255.9">11</text>
<text x="316.9" y="255.9">S4</text>
<text x="336.5" y="255.9">旋转开关</text>
<text x="365.7" y="255.9">1NO+1NC</text>
<text x="301.4" y="259.9">12</text>
<text x="316.9" y="259.9">S5</text>
<text x="336.5" y="259.9">旋转开关</text>
<text x="365.7" y="259.9">1NO+1NC</text>
<text x="5.3" y="280">2</text>
<text x="412.6" y="280">4</text>
<text x="192.8" y="285">冉昆真空科技有限公司</text>
<text x="248.5" y="284.9">防爆柜三视图</text>
<text x="61" y="288.2">2023-34-12014-3项目-双液环机组</text>
</g>
<g font-size="3" fill="#00f">
<text x="104.8" y="173">运行指示灯</text>
<text x="128" y="173">停止指示灯</text>
<text x="150" y="173.4">故障蜂鸣器</text>
<text x="152.7" y="185.3">蜂</text>
<text x="158.7" y="185.3">鸣</text>
<text x="76.1" y="197.3">手动/自动</text>
<text x="96.5" y="197.3">复位按钮</text>
<text x="120.9" y="197.7">急停按钮</text>
<text x="158.5" y="197.7">停止按钮</text>
<text x="140.1" y="198.1">启动按钮</text>
<text x="175.3" y="198.1">本地/远程</text>
</g>
<g font-size="2.7">
<text x="27.3" y="3.6">0</text>
<text x="71.3" y="3.6">1</text>
<text x="111.3" y="3.6">2</text>
<text x="151.3" y="3.6">3</text>
<text x="191.3" y="3.6">4</text>
<text x="231.3" y="3.6">5</text>
<text x="271.3" y="3.5">6</text>
<text x="311.3" y="3.5">7</text>
<text x="351.3" y="3.5">8</text>
<text x="395.3" y="3.5">9</text>
<text x="2.8" y="280.5" transform="rotate(-90 2.8 280.5)">版权保护。严令禁止在未获得明确授权的情况下转发和复制本文档，利用及传播其内容。</text>
<text x="60.8" y="284">项目名称</text>
<text x="79.5" y="284">2023-34-12014-3</text>
<text x="140.6" y="286.5">2023-34-12014</text>
<text x="140.6" y="283.4">项目编号</text>
<text x="348.5" y="284">=</text>
<text x="384.7" y="284">&amp;EAA</text>
<text x="140.6" y="289.7">图号</text>
<text x="348.5" y="291.8">+</text>
<text x="384.8" y="291.8">页</text>
<text x="417.7" y="291.8">3</text>
<text x="1" y="296">修改</text>
<text x="21" y="296">日期</text>
<text x="41" y="296">姓名</text>
<text x="60.8" y="296">创建者</text>
<text x="79.4" y="296">虎存山</text>
<text x="140.6" y="295.8">批准人</text>
<text x="248.7" y="295.8">日期</text>
<text x="259" y="295.8">2024/1/16</text>
<text x="272.1" y="295.8">校对</text>
<text x="303.3" y="295.8">虎存山</text>
<text x="384.8" y="295.8">页数</text>
<text x="400.5" y="295.8">3</text>
<text x="404" y="295.8">从</text>
<text x="416.3" y="295.8">17</text>
</g>
<g font-size="2.7" fill="#00f">
<text x="130.9" y="129.9">-HMI</text>
<text x="128.2" y="133">KC01-70T</text>
<text x="128.2" y="136.1">KC01-70T</text>
<text x="132.3" y="139.2">13</text>
<text x="151.1" y="183.8">XB2BVB4LC</text>
<text x="155.2" y="180.7">-P3</text>
<text x="151.1" y="186.9">XB2BVB4LC</text>
<text x="155.9" y="190">23</text>
</g>
<g font-size="2.1" fill="#00f">
<text x="149" y="47.8" transform="rotate(-90 149 47.8)">=+-QF4</text>
<text x="108.8" y="49.2" transform="rotate(-90 108.8 49.2)">=+-QF1</text>
<text x="109.3" y="176.6">=+-P1</text>
<text x="132.3" y="176.6">=+-P2</text>
<text x="79.5" y="198.6">=+-S6</text>
<text x="99.5" y="199">=+-S1</text>
<text x="124.2" y="199">=+-F1</text>
<text x="144.3" y="199">=+-S2</text>
<text x="161.5" y="199">=+-S3</text>
<text x="179.1" y="199">=+-S6</text>
</g>
<g font-size="1.5" fill="#00f">
<text x="31.9" y="26.9">-U3</text>
<text x="146.8" y="47.8" transform="rotate(-90 146.8 47.8)">2P D10A</text>
<text x="106.6" y="49.2" transform="rotate(-90 106.6 49.2)">4P D50A</text>
<text x="108.2" y="178.4">AC/DC24V绿</text>
<text x="131.2" y="178.4">AC/DC24V红</text>
<text x="79.1" y="200.3">1NO+1NC</text>
<text x="99.8" y="200.7">黄 1NO</text>
<text x="123.8" y="200.8">红色φ40</text>
<text x="144.6" y="200.7">绿 1NO</text>
<text x="161.8" y="200.7">红 1NC</text>
<text x="178.7" y="200.7">1NO+1NC</text>
</g>
</svg>
